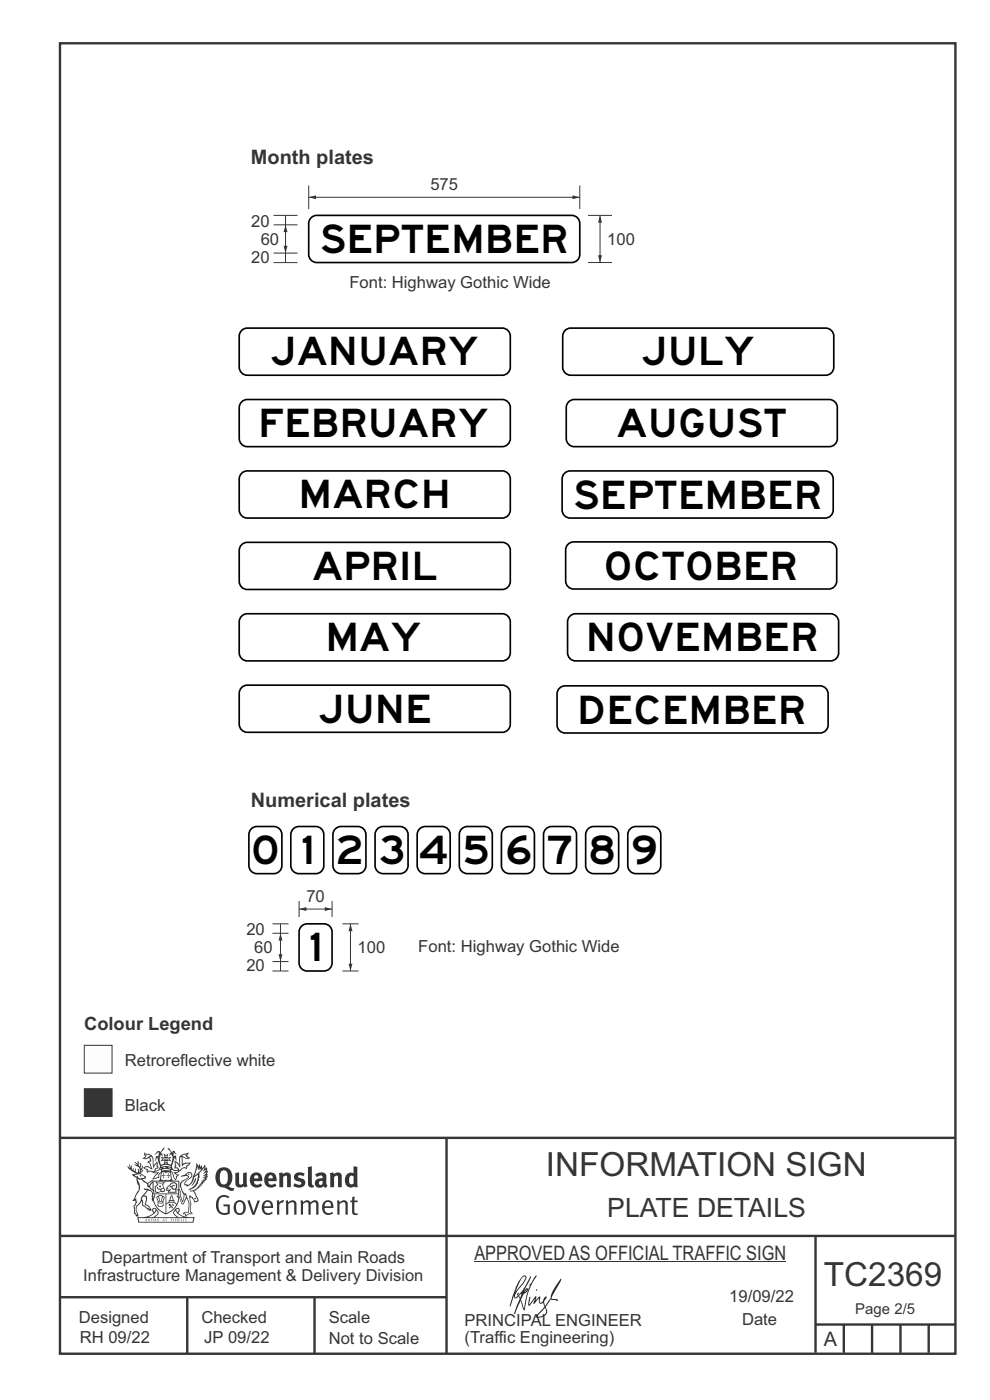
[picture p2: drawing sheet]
<svg xmlns="http://www.w3.org/2000/svg" width="210mm" height="297mm" viewBox="0 0 210 297" stroke-linecap="round" stroke-linejoin="round" font-family="sans-serif">
<path d="M17.9 231h5.9v5.9h-5.9z" fill-rule="evenodd" fill="#373435" stroke="#373435" stroke-width=".21"/>
<path d="M17.9 221.8h5.9v5.8h-5.9z" fill-rule="evenodd" fill="#fefefe" stroke="#373435" stroke-width=".21"/>
<path d="M12.7 9.2h190v278h-190z" fill="none" stroke="#373435" stroke-width=".51"/>
<g fill="none" stroke="#000" stroke-width=".35">
<path d="M51.2 70.1l.8-.4 .5-.1h54a1.71 1.71 0 0 1 1.7 1.7v6.6a1.71 1.71 0 0 1-1.7 1.7h-54a1.71 1.71 0 0 1-1.8-1.7v-6.6l.1-.4zM119.9 70.1l.7-.4 .5-.1h54.1a1.71 1.71 0 0 1 1.7 1.7v6.6a1.71 1.71 0 0 1-1.7 1.7h-54.1a1.71 1.71 0 0 1-1.7-1.7v-6.6v-.4zM51.2 85.3l.8-.5h.5h54a1.71 1.71 0 0 1 1.7 1.7v6.5a1.71 1.71 0 0 1-1.7 1.8h-54a1.71 1.71 0 0 1-1.8-1.8v-6.5l.1-.5zM120.6 85.3l.8-.5h.4h54.1a1.71 1.71 0 0 1 1.7 1.7v6.5a1.71 1.71 0 0 1-1.7 1.8h-54.1a1.71 1.71 0 0 1-1.7-1.8v-6.5l.1-.5zM51.2 100.4l.8-.4 .5-.1h54a1.71 1.71 0 0 1 1.7 1.7v6.6a1.71 1.71 0 0 1-1.7 1.7h-54a1.71 1.71 0 0 1-1.8-1.7v-6.6l.1-.4zM51.2 115.6l.8-.5h.5h54a1.71 1.71 0 0 1 1.7 1.7v6.5a1.71 1.71 0 0 1-1.7 1.8h-54a1.71 1.71 0 0 1-1.8-1.8v-6.5l.1-.5zM119.7 100.4l.8-.4 .4-.1h54.1a1.71 1.71 0 0 1 1.7 1.7v6.6a1.71 1.71 0 0 1-1.7 1.7h-54.1a1.71 1.71 0 0 1-1.7-1.7v-6.6l.1-.4zM120.5 115.5l.7-.5h.5h54.1a1.71 1.71 0 0 1 1.7 1.7v6.6a1.71 1.71 0 0 1-1.7 1.7h-54.1a1.71 1.71 0 0 1-1.7-1.7v-6.6v-.5zM51.2 130.7l.8-.4 .5-.1h54a1.71 1.71 0 0 1 1.7 1.7v6.6a1.71 1.71 0 0 1-1.7 1.7h-54a1.71 1.71 0 0 1-1.8-1.7v-6.6l.1-.4zM120.9 130.7l.7-.4 .5-.1h54.1a1.71 1.71 0 0 1 1.7 1.7v6.6a1.71 1.71 0 0 1-1.7 1.7h-54.1a1.71 1.71 0 0 1-1.7-1.7v-6.6l.1-.4zM51.2 145.9l.8-.5h.5h54a1.71 1.71 0 0 1 1.7 1.7v6.5a1.71 1.71 0 0 1-1.7 1.8h-54a1.71 1.71 0 0 1-1.8-1.8v-6.5l.1-.5zM118.7 146l.7-.4 .5-.1h54.1a1.71 1.71 0 0 1 1.7 1.7v6.6a1.71 1.71 0 0 1-1.7 1.7h-54.1a1.71 1.71 0 0 1-1.7-1.7v-6.6v-.4z"/>
<path d="M62.2 175.8l.7-.4 .5-.1h3.6a1.71 1.71 0 0 1 1.7 1.7v6.6a1.71 1.71 0 0 1-1.7 1.7h-3.6a1.71 1.71 0 0 1-1.7-1.7v-6.6v-.4zM71.1 175.8l.8-.4 .4-.1h3.6a1.71 1.71 0 0 1 1.7 1.7v6.6a1.71 1.71 0 0 1-1.7 1.7h-3.6a1.71 1.71 0 0 1-1.7-1.7v-6.6l.1-.4zM80.1 175.8l.7-.4 .5-.1h3.5a1.71 1.71 0 0 1 1.8 1.7v6.6a1.71 1.71 0 0 1-1.8 1.7h-3.5a1.71 1.71 0 0 1-1.7-1.7v-6.6v-.4zM89 175.8l.7-.4 .5-.1h3.6a1.71 1.71 0 0 1 1.7 1.7v6.6a1.71 1.71 0 0 1-1.7 1.7h-3.6a1.71 1.71 0 0 1-1.7-1.7v-6.6l.1-.4zM97.9 175.8l.8-.4 .4-.1h3.6a1.71 1.71 0 0 1 1.7 1.7v6.6a1.71 1.71 0 0 1-1.7 1.7h-3.6a1.71 1.71 0 0 1-1.7-1.7v-6.6l.1-.4zM106.9 175.8l.7-.4 .5-.1h3.6a1.71 1.71 0 0 1 1.7 1.7v6.6a1.71 1.71 0 0 1-1.7 1.7h-3.6a1.71 1.71 0 0 1-1.7-1.7v-6.6v-.4zM115.8 175.8l.8-.4 .4-.1h3.6a1.71 1.71 0 0 1 1.7 1.7v6.6a1.71 1.71 0 0 1-1.7 1.7h-3.6a1.71 1.71 0 0 1-1.7-1.7v-6.6l.1-.4zM124.7 175.8l.8-.4 .4-.1h3.6a1.71 1.71 0 0 1 1.7 1.7v6.6a1.71 1.71 0 0 1-1.7 1.7h-3.6a1.71 1.71 0 0 1-1.7-1.7v-6.6l.1-.4zM133.7 175.8l.7-.4 .5-.1h3.6a1.71 1.71 0 0 1 1.7 1.7v6.6a1.71 1.71 0 0 1-1.7 1.7h-3.6a1.71 1.71 0 0 1-1.7-1.7v-6.6v-.4z"/>
</g>
<path d="M65.5 41.9h57.5" fill="none" stroke="#373435" stroke-width=".21"/>
<g fill="#373435">
<path d="M121.4 41.4l1.6 .5-1.6 .4z"/>
<path d="M65.5 41.9l1.5-.5v.9z"/>
</g>
<path d="M65.5 39.4v5M123 39.4v5M124.7 55.7h5.1M127.3 45.7v10" fill="none" stroke="#373435" stroke-width=".21"/>
<g fill="#373435">
<path d="M126.9 54.1h.8l-.4 1.6z"/>
<path d="M127.3 45.7l.4 1.5h-.8z"/>
</g>
<path d="M58 53.7h5.1M60.6 47.7v6M124.7 45.7h5.1" fill="none" stroke="#373435" stroke-width=".21"/>
<path d="M66 46.2l.7-.4 .5-.1h54.1a1.71 1.71 0 0 1 1.7 1.7v6.6a1.71 1.71 0 0 1-1.7 1.7h-54.1a1.71 1.71 0 0 1-1.7-1.7v-6.6v-.5z" fill="none" stroke="#000" stroke-width=".35"/>
<g fill="#373435">
<path d="M60.2 52.1h.8l-.4 1.6z"/>
<path d="M60.6 47.7l.4 1.5h-.8z"/>
</g>
<path d="M58 47.7h5.1M58 55.7h5.1M58 45.7h5.1M60.6 45.7v2.3M60.6 53.4v2.3M57.8 198h3.4M72.6 196h3.4M74.3 196v10M57.8 204h3.4M72.6 206h3.4" fill="none" stroke="#373435" stroke-width=".21"/>
<path d="M63.9 196.5l.8-.4 .4-.1h3.6a1.71 1.71 0 0 1 1.7 1.7v6.6a1.71 1.71 0 0 1-1.7 1.7h-3.6a1.71 1.71 0 0 1-1.7-1.7v-6.6l.1-.5z" fill="none" stroke="#000" stroke-width=".35"/>
<g fill="#373435">
<path d="M73.9 204.4h.9l-.5 1.6z"/>
<path d="M74.3 196l.5 1.5h-.9z"/>
</g>
<path d="M63.4 192.9h7M63.4 191.2v3.4M70.4 191.2v3.4" fill="none" stroke="#373435" stroke-width=".21"/>
<g fill="#373435">
<path d="M63.4 192.9l1.6-.5v.9z"/>
<path d="M68.9 192.4l1.5 .5-1.5 .4z"/>
</g>
<path d="M57.8 196h3.4M59.5 198v6M57.8 206h3.4" fill="none" stroke="#373435" stroke-width=".21"/>
<g fill="#373435">
<path d="M59.1 202.4h.8l-.4 1.6z"/>
<path d="M59.5 198l.4 1.5h-.8z"/>
</g>
<path d="M59.5 196v2M59.5 204v2" fill="none" stroke="#373435" stroke-width=".21"/>
<path d="M53.3 175.8l.7-.4 .5-.1h3.6a1.71 1.71 0 0 1 1.7 1.7v6.6a1.71 1.71 0 0 1-1.7 1.7h-3.6a1.71 1.71 0 0 1-1.7-1.7v-6.6l.1-.4z" fill="none" stroke="#000" stroke-width=".35"/>
<path d="M12.7 241.4h190M94.7 241.4v45.8M12.7 275.2h82M12.7 262.2h190.1M39.7 275.2v12M66.7 275.2v12M173 262.1v24.9M173 281h29.6M179 281v6M185 281v6M191 281v6M197 281v6" fill="none" stroke="#373435" stroke-width=".51"/>
<g fill="#373435">
<path d="M47 248.4a2.55 2.55 0 0 0 0 2.7l.3 .2a.81 .81 0 0 0 1-1v-.5a1.04 1.04 0 0 0-1.1-1.5zM46.3 248.1a1.82 1.82 0 0 1 2.1-.2 1.82 1.82 0 0 1 .9 1.8 2.29 2.29 0 0 1-.8 2l.7 .3h.5l-.2 .6a2.87 2.87 0 0 1-2-.7 2.12 2.12 0 0 1-1.7-3.1z" fill-rule="evenodd"/>
<path d="M49.9 248.9l.8-.2v2a.46 .46 0 0 0 .3 .6 .46 .46 0 0 0 .6-.3v-2.1l.7-.2v2.4l.2 .5-.5 .3-.3-.3a1.02 1.02 0 0 1-1.2 .3 1.02 1.02 0 0 1-.6-1.1z" fill-rule="evenodd"/>
<path d="M54 249.5l-.1 .5h.9a.49 .49 0 0 0-.2-.6 .49 .49 0 0 0-.6 .1zM53.4 249.1a1.34 1.34 0 0 1 1.6-.2 1.34 1.34 0 0 1 .6 1.5v.2h-1.7a.77 .77 0 0 0 .5 .8 .77 .77 0 0 0 .9-.4l.3 .5a1.59 1.59 0 0 1-2 .2 1.59 1.59 0 0 1-.5-2.1z" fill-rule="evenodd"/>
<path d="M57 249.5l-.1 .5h1a.49 .49 0 0 0-.2-.6 .49 .49 0 0 0-.7 .1zM56.4 249.1a1.34 1.34 0 0 1 1.6-.2 1.34 1.34 0 0 1 .7 1.5v.2h-1.8a.77 .77 0 0 0 .5 .8 .77 .77 0 0 0 .9-.4l.4 .5a1.59 1.59 0 0 1-2.1 .2 1.59 1.59 0 0 1-.5-2.1z" fill-rule="evenodd"/>
<path d="M59.2 248.9l.7-.2 .1 .4a.95 .95 0 0 1 1-.3 .95 .95 0 0 1 .7 .8v2.3h-.8v-2.3a.46 .46 0 0 0-.8 .1v2.2h-.8z" fill-rule="evenodd"/>
<path d="M62.6 249.1a1.75 1.75 0 0 1 2-.1l-.2 .5-.6-.2a.43 .43 0 0 0-.6 .3l.4 .3a1.04 1.04 0 0 1 1.2 1.1 1.04 1.04 0 0 1-1.4 1l-1.2-.4 .3-.6 1 .4 .4-.4a.88 .88 0 0 0-1-.5l-.4-.2-.1-.4z" fill-rule="evenodd"/>
<path d="M65.3 247.6l.8-.2 .1 3.8 .3 .2 .1 .4a.88 .88 0 0 1-1 0 .88 .88 0 0 1-.3-1z" fill-rule="evenodd"/>
<path d="M67.8 250.6a.43 .43 0 0 0-.1 .7 .43 .43 0 0 0 .7-.1v-.7zM66.8 249.1a1.7 1.7 0 0 1 2.4 .1v1.9l.3 .4-.4 .5-.5-.4a1.03 1.03 0 0 1-1.7-.1 1.03 1.03 0 0 1 .8-1.5h.7v-.4a.8 .8 0 0 0-1.2 .1z" fill-rule="evenodd"/>
<path d="M70 248.9l.7-.2 .1 .4a.95 .95 0 0 1 1-.3 .95 .95 0 0 1 .7 .8v2.3h-.8v-2.3a.46 .46 0 0 0-.8 .1v2.2h-.8z" fill-rule="evenodd"/>
<path d="M74.3 249.5a1.48 1.48 0 0 0 0 1.7h.5l.2-.1v-1.5l-.3-.2zM75 247.4l.8 .1 .1 4.4h-.7l-.1-.2a1.26 1.26 0 0 1-1.4 0 1.26 1.26 0 0 1-.5-1.3 1.29 1.29 0 0 1 .4-1.4 1.29 1.29 0 0 1 1.4-.1z" fill-rule="evenodd"/>
<path d="M46.4 253.9a1.72 1.72 0 0 1 2.3 0l-.3 .3a1.24 1.24 0 0 0-1.4-.2 1.24 1.24 0 0 0-.6 1.4 1.49 1.49 0 0 0 1.2 1.9l.7-.1v-1.3h-.8l-.1-.4h1.3v1.9a1.93 1.93 0 0 1-2.2 0 1.93 1.93 0 0 1-.7-2.2l.2-.8z" fill-rule="evenodd"/>
<path d="M50.4 255.1a1.65 1.65 0 0 0 .2 2.2 .99 .99 0 0 0 1-1.4 .78 .78 0 0 0-.4-.8 .78 .78 0 0 0-.8 0zM50 254.9a1.33 1.33 0 0 1 1.6-.1 1.33 1.33 0 0 1 .5 1.4 1.31 1.31 0 0 1-1.3 1.6 1.31 1.31 0 0 1-1.2-1.6v-.6z" fill-rule="evenodd"/>
<path d="M52.5 254.7l.4-.1 .9 2.6 .8-2.5h.5l-1.1 3h-.5z" fill-rule="evenodd"/>
<path d="M56.3 255.2l-.2 .7h1.3a.7 .7 0 0 0-.3-.8 .7 .7 0 0 0-.8 .1zM55.9 255a1.22 1.22 0 0 1 1.5-.2 1.22 1.22 0 0 1 .5 1.5h-1.8a.93 .93 0 0 0 .5 1 .93 .93 0 0 0 1.1-.2l.2 .3a1.43 1.43 0 0 1-1.8 .1 1.43 1.43 0 0 1-.6-1.7z" fill-rule="evenodd"/>
<path d="M58.7 254.7l.4-.1 .1 .5 .4-.4 .6-.1-.2 .5a.66 .66 0 0 0-.8 .7v1.9h-.4z" fill-rule="evenodd"/>
<path d="M60.6 254.7l.4-.1 .1 .5a.94 .94 0 0 1 1-.5 .94 .94 0 0 1 .8 .8v2.3h-.5l-.1-2.5a.81 .81 0 0 0-1.2 .3v2.2h-.4z" fill-rule="evenodd"/>
<path d="M63.7 254.7l.5-.1 .1 .5 .4-.3a.78 .78 0 0 1 1.1 .3 .9 .9 0 0 1 1-.5 .9 .9 0 0 1 .8 .8v2.3h-.5l-.1-2.5a.67 .67 0 0 0-1.1 .3v2.2h-.5v-2.4l-.4-.3-.7 .4v2.3h-.5z" fill-rule="evenodd"/>
<path d="M69 255.2l-.1 .7h1.3a.7 .7 0 0 0-.3-.8 .7 .7 0 0 0-.9 .1zM68.7 255a1.22 1.22 0 0 1 1.5-.2 1.22 1.22 0 0 1 .5 1.5h-1.8a.93 .93 0 0 0 .4 1 .93 .93 0 0 0 1.2-.2l.1 .3a1.44 1.44 0 0 1-1.7 .1 1.44 1.44 0 0 1-.6-1.7z" fill-rule="evenodd"/>
<path d="M71.4 254.7l.5-.1 .1 .5a.94 .94 0 0 1 1-.5 .94 .94 0 0 1 .8 .8v2.3h-.5l-.1-2.5a.81 .81 0 0 0-1.2 .3v2.2h-.4z" fill-rule="evenodd"/>
<path d="M74.7 253.9l.5-.1v.9h.7l-.1 .3h-.6v2.2l.1 .2h.5l.1 .3a.75 .75 0 0 1-1.2-.6v-2.1h-.4v-.3h.4z" fill-rule="evenodd"/>
<path d="M30.8 244.9l1.1 .3-.9 .5h-.4l.6-.5zM31.8 245.4h.2a2.44 2.44 0 0 1 .4 1.9l.1 .5 .7-1-.1 .6 .3 .3a.57 .57 0 0 0-.6 .7l-1-.1-.5 .2 .2-.5-.8-.3 .7-.1 .9 .5 .1-.1-.6-1.3-.2-.2h.5zM30.7 244.4l-.1 .5 .2 .4-.6 .4a1.04 1.04 0 0 0 1.4-.1l.2 .6-.3 .1-.2 .4a.94 .94 0 0 1 .8 1.1l-.2-.1a1.16 1.16 0 0 0-1.5-.1l.3 .4 .4 .2 .1 .5 .2 .1 .1-.2a.94 .94 0 0 1 1.1 .2l.8 .1-1.2 1.2a1.13 1.13 0 0 0 1.2-.2l.4-.1-.1-.4 .5-.8a.83 .83 0 0 0-.6 1.1l-.3-.1-.7 .4 1.1-1.4-.5 .1-.5-.1 1.3-.5-.1-.1-.9 .4v-.3l.2-.2 .3 .1 .1-.3-.2-.4v-.6l-.1-.4-.7 1v-.7a1.42 1.42 0 0 0-1.6-1.8z" fill-rule="evenodd"/>
<path d="M38.5 245.2l.5-.2 .7-.1-.6 .3 .8 .5h-.3zM38.3 245.5l.2-.1 .1 2a1.69 1.69 0 0 1 1.6-.6l-.8 .5 .1 .5a1.1 1.1 0 0 0-1.5 .6l-.1-.5-.2-.2h-.5l.3-.4-.3-.7a1.42 1.42 0 0 1 .8 1.1l.2-.1zM37.1 246.2l.1 1-.2 .3 .1 .4h.5l.1 .2a.96 .96 0 0 1-1.1-.1l-.1 .1a1.06 1.06 0 0 0 1.3 .2v.1a.72 .72 0 0 1-1 .2l.3 .5 .6 .2-.4 .2-.1 .6-.2-.3-.4-1.1-.4-.4 .4 .9a1.54 1.54 0 0 0 .7 1.2l.2-.3a.58 .58 0 0 1 .4-.8l.2-.1h-.3l-.5-.3 .9-.5a.93 .93 0 0 1 1.2-.5v.2l.2-.2 .1-.5a.99 .99 0 0 0 .7-.8l-1.3 .1-.3 .2-.1-1.4 .9 .4 .9-.3h-.4l-.5-.4 .4-.7-.6 .2a1.46 1.46 0 0 0-1.4 2.1v.4l-.2-.4z" fill-rule="evenodd"/>
<path d="M35.6 248.9l.2 .1-.1 .3 .4 .1h-.4v.6l-.1-.6h-.3l.3-.1z" fill-rule="evenodd"/>
<path d="M34.6 248.9l.2 .1v.3l.3 .1h-.3l-.1 .6v-.6h-.4l.4-.1z" fill-rule="evenodd"/>
<path d="M34.3 248.8a.57 .57 0 0 1 .9 .2 .57 .57 0 0 1 .9-.2l.2 1.4h-.2a.57 .57 0 0 1-.9 0 .69 .69 0 0 1-1.1 0zM34.2 248.1l-.3 2.1-.2 .4h3l-.2-.4-.3-2.1h-.2v.2l-.8-.1-.8 .1v-.2z" fill-rule="evenodd"/>
<path d="M34.2 252.4a.3 .3 0 0 0 .6 0 .3 .3 0 0 0-.6 0zM33.3 250.9l.3 .3-.3 .4a.79 .79 0 0 0 0 1.3l.8-.2-.1-.3a.55 .55 0 0 1-.7-.6l.1-.1 .2 .3 .3 .2 .8-.2-.4-.7 .4-.4-.7 .2zM33 250.7l1.1 .2 .9-.2-.4 .6 .4 1.2a.56 .56 0 0 1-.8 .3l-.2 .1a.73 .73 0 0 1-.9 .1 .73 .73 0 0 1-.3-1v-.4l.6-.4z" fill-rule="evenodd"/>
<path d="M35.6 251.8l.7-.4a.58 .58 0 0 1 1-.1 .58 .58 0 0 1-.4 .9l-.3-.3a.43 .43 0 0 1 .6-.4 .57 .57 0 0 0-.8 .2l-.2-.1-.3 .1 .4 .2a.55 .55 0 0 0 .9 .4v.5h-1.3l.3-.4-.1-.1-.6 .1 .2-.3-.2-.1zM35.4 251.8l-.1 .2a.39 .39 0 0 0 .2 .6h.3l-.2 .4h1.9l-.1-.8a.86 .86 0 0 0-.1-1.3 .86 .86 0 0 0-1.3 .4z" fill-rule="evenodd"/>
<path d="M36 254.8h.8v.2h-.8zM36.4 253.8l.2 .8h-.4zM36.4 253.5l-.3 .5-.1 .6h-.2v.4l-.7 .4 .2 .1a1.48 1.48 0 0 1 2.1 .2l.2-.1-.6-.5v-.5h-.2l-.1-.6z" fill-rule="evenodd"/>
<path d="M35.8 255.4l.4 .1 .1 .3 .3-.2-.2-.2a.38 .38 0 0 1 .5 .5l-.2-.2-.3 .2 .3 .2-.3 .3-.1-.4-.4 .4-.1-.2 .4-.3-.1-.1-.2 .1z" fill-rule="evenodd"/>
<path d="M34.5 254h.2v.2l-.2 .6h-.2zM33.6 255.3h.9v.2a.55 .55 0 0 1-.8 .4v-.2l-.2-.1zM33.4 254h.2l.2 .8h-.2zM33.6 255l.8-.1 .1 .2h-.8zM33.8 253.7h.5l-.2 1.1h-.1zM33.3 253.8l-.1 .3 .3 1.1a.48 .48 0 0 0-.1 .6 .48 .48 0 0 0 .5 .2h.5a.49 .49 0 0 0 .2-.8l.3-1.1-.1-.3a1.42 1.42 0 0 0-1.5 0z" fill-rule="evenodd"/>
<path d="M33.7 251.5l.4 .1 .1 .3h-.3z" fill-rule="evenodd"/>
<path d="M41.3 250.1l.3-.2-.2 .8-.6 .8h-.2l.5-.7z" fill-rule="evenodd"/>
<path d="M39.7 249l.3-.2 .5 .2a.88 .88 0 0 1-.6 1.1 1.22 1.22 0 0 0-.8 1.3l.5 .2a.72 .72 0 0 0 .9-.4l.5-.8 .2-.6 .8-.6v.2a2.85 2.85 0 0 1-2 2.9l.1 .1a2.13 2.13 0 0 0 1.9-1.5v-.3a2.01 2.01 0 0 0 .3-1.7l1.1-1.3-.4 1 .7-.5-.7 1 .8-.4-.8 .8 .7-.2-.9 .6 .8-.1-.8 .4h.7l-.8 .3 .3 .2h-.4l.2 .3h-.4l.2 .3h-.4l.1 .2h-.1a2.16 2.16 0 0 1-2 1.1l.1 .2 .4-.1a.76 .76 0 0 1 .7 .8l.5 1.2-.6 .2a1.45 1.45 0 0 0-1.1-1.3l.2 1.8-.1 1.8 .4 .3a1.07 1.07 0 0 0-1.2 .4v-.3l-.5-.2a.87 .87 0 0 1 1.1-.1v-.7a4.4 4.4 0 0 0-.6-3.1l-.1-.3h-.2a2.16 2.16 0 0 1-.7-2.2l.3-.4 1.2-.7a.55 .55 0 0 0-.4-.8zM37.8 252.4a.76 .76 0 0 1 .3 1.1l.6 1.6 .4-1.7 .2 .1a.61 .61 0 0 1-.1 .9l-.3 .8-.2 .1-.7-1.6-.3 .1a1.18 1.18 0 0 0 .1-1.4zM41.8 247.5l.2 .7 .3-.5v.6l.4-.5a1.9 1.9 0 0 1-1.2 1.4l-.3 .3zM38.2 249.6l1.4-.2 .2 .2v.3l-.5 .2a1.26 1.26 0 0 0-.9 1.9l.2 .7a1.84 1.84 0 0 1 .1 2.1l-.4-1.4a.96 .96 0 0 0-.4-1.2l-.4 .2a.78 .78 0 0 1 0 1.3l.1 .3h.4l.4 1.1a.38 .38 0 0 0 .2 .4 .38 .38 0 0 0 .4-.1l.6-1.2a2.94 2.94 0 0 1 .4 2.5l-.1 .4h-.8l-.3 .4v.2l.4-.1 .1 .4 .2 .1a1.02 1.02 0 0 1 1.3-.5v-.4l-.3-.1 .1-1.8-.3-1.3h.1a1.14 1.14 0 0 1 .8 1 .63 .63 0 0 0 .8-.2 .63 .63 0 0 0-.2-.9l-.6-1.2 .9-.6 .2-.4h.3l-.1-.2h.4l-.1-.3h.3l-.1-.3 .5-.1-.2-.2 .6-.4v-.2h-.2l.4-.5h-.3l.3-.5-.4 .1 .4-.5v-.3l-.3 .2 .2-.7-.1-.2-.4 .3v-.8l-.6 .8-.2-.8-.2 .5-.3-.7-.1 .6-.5-.8-.1 1.4-.6 1.8a1.81 1.81 0 0 1-1 1.5l-.6-.2a1.75 1.75 0 0 1 1.1-1.2 .75 .75 0 0 0 .1-1.3 .75 .75 0 0 0-1.2 .4z" fill-rule="evenodd"/>
<path d="M41.2 254.1h.3l.2 .2-.4 .1z" fill-rule="evenodd"/>
<path d="M29.4 258.4h11.6l-.1 .8h-11.4zM31.3 258.2l.5-.1a2.48 2.48 0 0 0 1.4-1.3l.3 .5-.5 .6-.5 .3zM32.5 256.6l.3-.2 .2 .1-.3 .7zM37.2 256.8a2.65 2.65 0 0 0 1.8 1.4h-1.1l-.5-.3-.5-.6zM37.4 256.5l.2-.1 .3 .2-.3 .6zM29.2 258.2l.1 1.2h11.8l.2-1.1-.2-.1a4.1 4.1 0 0 1-3.3-.9l.3-.4-.1-.6a1.06 1.06 0 0 0-1.3 1l.2 .4 .6 .5h-4.7l.3-.1a.84 .84 0 0 0 .6-.8 .84 .84 0 0 0-.5-.8l-.3-.2h-.5l-.1 .6 .3 .4a4.2 4.2 0 0 1-3.4 .9z" fill-rule="evenodd"/>
<path d="M31 258.7l.1 .2h-.2zM31 258.5l-.3 .6 .4-.2 .2 .2z" fill-rule="evenodd"/>
<path d="M31.3 258.6h.3v.4a.25 .25 0 0 0 .2-.1 .25 .25 0 0 0-.1-.3h.1a.29 .29 0 0 1 0 .4 .29 .29 0 0 1-.4 0 .29 .29 0 0 1 0-.4z" fill-rule="evenodd"/>
<path d="M32.2 258.6a.22 .22 0 0 1 .3 .2 .22 .22 0 0 1-.3 .2zM32 258.6l.1 .4a.33 .33 0 0 0 .4 0 .33 .33 0 0 0 0-.4 .33 .33 0 0 0-.5 0z" fill-rule="evenodd"/>
<path d="M32.9 258.7l.1 .2h-.2zM32.9 258.5l-.2 .6 .3-.2 .2 .2z" fill-rule="evenodd"/>
<path d="M33.3 258.6h.2l.1 .1 .2-.1-.2 .2 .2 .3-.3-.3-.1 .3h-.1l.2-.3z" fill-rule="evenodd"/>
<path d="M34.7 258.7l.1 .2h-.2zM34.7 258.5l-.3 .6 .4-.2 .2 .2z" fill-rule="evenodd"/>
<path d="M35 258.5h.5l-.2 .1v.5h-.2l.1-.5z" fill-rule="evenodd"/>
<path d="M36.2 258.6l.3-.1-.1 .1v.2h.1h-.1v.3h-.2z" fill-rule="evenodd"/>
<path d="M36.7 258.6h.2v.5h-.2z" fill-rule="evenodd"/>
<path d="M37.3 258.6a.22 .22 0 0 1 .3 .2 .22 .22 0 0 1-.3 .2zM37.1 258.6v.4a.33 .33 0 0 0 .5 0 .33 .33 0 0 0 0-.4 .33 .33 0 0 0-.5 0z" fill-rule="evenodd"/>
<path d="M37.8 258.6l.4-.1-.2 .1v.2h.1h-.1v.2l.2 .1h-.4z" fill-rule="evenodd"/>
<path d="M38.4 258.6h.2l-.1 .4 .2 .1h-.3z" fill-rule="evenodd"/>
<path d="M38.9 258.6h.2v.5h-.2z" fill-rule="evenodd"/>
<path d="M39.3 258.6h.2h-.1l.2 .3-.2 .2-.1-.1v-.1l.2 .1z" fill-rule="evenodd"/>
<path d="M34.2 247.4a1.51 1.51 0 0 1 2 .2 2.67 2.67 0 0 0-2.1 0zM35.7 247.6l.4 .1 .1 .3-.4-.1zM34.6 247.6h.5l.1 .2h-.4zM34 247.8l.3 .2h-.3zM34.9 246.9l.3-.2 .3 .2zM34.9 245.6l.2 .1v.3h-.2zM35 245.1l.2 .2 .2-.2-.1 .3h-.2zM35.1 246.3h.2l.1 .4-.2-.2-.2 .2zM35.3 245.7l.2-.1v.4h-.2zM34.4 245.7h.3l.1 .3-.4 .1 .2-.2zM35.7 245.7h.3l-.2 .2 .2 .2-.4-.1zM32.7 244.9l1-.5-.1 1-.2-.2-.3 .2-.3 1.1 .5-1 .3 .9a1.84 1.84 0 0 1 .2 1.7l.4 .1a2.48 2.48 0 0 1 2.2 0l.2-.2-.2-.7 .7-1.8 .4 .7-.2-1-.2-.1-.2 .3v-.9l.6 .4-.6-.8-.3 .1-.1 .4-.5-.9-.5-.3 .2 .5 .6 .5-.5 .8 .4-.4a2.06 2.06 0 0 1 0 2.3l-.5-.2-.2-.6 .1-.1 .8 .2-.4-.5 .4-.5-.7 .2-.2-.2 .2-.7-.5 .4-.5-.4 .2 .7-.2 .2-.7-.2 .4 .5-.4 .5 .8-.2 .1 .1-.2 .6-.5 .2a2.02 2.02 0 0 1 0-2.2l.3 .5-.1-.7-.3-.1 .8-1.2-.4 .3-.5 .8-.2-.3a.8 .8 0 0 0-.8 .5z" fill-rule="evenodd"/>
<path d="M29.2 250.1l.3 .1a.61 .61 0 0 1 .8 .4l.3 .2a.8 .8 0 0 1 .6 1l.4 .1 .5 .5a1 1 0 0 1 .5 1.1l-.1 .7v-.5h-.1a.96 .96 0 0 0-.8-1.3l-.2-.2h-.7l-.1-.1-.1 .1 .1 .3h.6l-1.2 1.3-.2 1-.4 .6a1.33 1.33 0 0 0-.5 1.8l.2 .5a1.26 1.26 0 0 1-.5-1.5l-.1-.3a1.56 1.56 0 0 0 .4-1.7l-.3 .2 .2-.5a3.2 3.2 0 0 0 .7-3zM30.4 253.9h.4a2.06 2.06 0 0 1-.1 1.6l.7 .5 .4 .4-.6-.1-.8-.6-.1-.9a.51 .51 0 0 1 .1-.9zM28.6 249.3a1.52 1.52 0 0 1 2.1 .5l-1.1 .2-.2-.1-.1-.4h-.5zM27.5 247v.8l-.3-.4h-.1a3.1 3.1 0 0 0 1.9 1.6l-1 .1 .5 .6 .5 .1 .1 1.1a1.84 1.84 0 0 1-.3 2.5l-.4 .9-.3 .4 .2 .1 .4-.1 .1 .4-.2 .5-.3 .2 .1 1.7h.2l.3 .5 .1 .1 .4-.1-.1-.5a1.3 1.3 0 0 1-.1-1.7l.9-1 .1 1.1 .6 .2 .5 .5 .1-.1 .2 .3h.5a1.85 1.85 0 0 0-1.2-1.4l.1-.3a1.39 1.39 0 0 0 0-1.4l-.5-.1 .5-.5a.66 .66 0 0 1 .9-.4 .66 .66 0 0 1 .3 .9l-.1 .4 .2-.1v.2l-.1 .3 .2 .5 .1-.3a2.24 2.24 0 0 0 .1-2.2 .73 .73 0 0 1-.7-.7 .73 .73 0 0 1 .6-.7v-.2a.94 .94 0 0 0-.9 .8 .48 .48 0 0 1-.1-.6 .48 .48 0 0 1 .5-.2l.5-.3a.51 .51 0 0 0-.8 .2l-.5 .2-1-.8h.6l.2-.5-1.2-.7 .5-.5v-.3l-.5 .4 .1-.2a.69 .69 0 0 0 .2-1v.4l-.2 .3v-1.1l-.3-.2 .1 .6-.1 .2-.4-1.3v.7l-.6-.4 .5 .7-.6-.2 .3 .3a1 1 0 0 1 .7 1.4l-.2-.8v.9l-.5-.2v-.8l-.2 .7-.2-.1-.1-.6-.2 .4-.2-.2 .1-.7-.2 .5z" fill-rule="evenodd"/>
<path d="M29.6 249.4l.2-.1 .3 .2z" fill-rule="evenodd"/>
<path d="M32.4 250.5h5.6v2l-.2-.1v-1.7h-5.2v2.5h5.2v-.8l.1 .2-.1 1.1v-.3h-2.5v4a4.1 4.1 0 0 0 2.6-3.6l.1-.1a4 4 0 0 1-2.8 3.9 4.2 4.2 0 0 1-2.8-4.7l.1 1.2 .1-.1a3.8 3.8 0 0 0 2.5 3.4v-4h-2.5l-.2-.9z" fill-rule="evenodd"/>
<circle cx="40" cy="249.1" r=".17"/>
</g>
<path d="M100.6 267.7h66.2" fill="none" stroke="#373435" stroke-width=".21"/>
<g fill="#252726">
<path d="M111.6 273.7l.2-.2-.5 .7zM110.4 274.5l.3 .1-.3 .7-.3-.4zM110.9 270.9l.5-.1a9.3 9.3 0 0 1-2 3.2l-.1 .2 1-2.5zM110.6 271a14.7 14.7 0 0 0-2.2 4.9l-.3 1.2 .1 .1 .8-2.4a.42 .42 0 0 0 .2 .7 .42 .42 0 0 0 .6-.3l.2-.2 .2 .6-1.1 3.1h.2l1.1-2.8 .6 1.9 .2 .2 .2-.5a13.5 13.5 0 0 1 2-6.2l.5-.5-.2-.2-1.6 2.1 .4-.1a14.9 14.9 0 0 0-1.3 5.1l-.4-1.2a1.39 1.39 0 0 1 .2-1.8l.1-.2a.92 .92 0 0 0 .8-1.2 .75 .75 0 0 0-.7 .7l-.2 .2 1.6-3.4h-.1l-.4 .7a10.5 10.5 0 0 1-2.2 3.2l.2-.4a.32 .32 0 0 0-.4 .2 .32 .32 0 0 0 .1 .4l-.5 .4a3.2 3.2 0 0 1 1.1-2.3l.5-.6a2.49 2.49 0 0 0 .7-1.6l-.3-.2z" fill-rule="evenodd"/>
<path d="M115.6 277.5a1.15 1.15 0 0 1 .1 1.3 1.15 1.15 0 0 1-1.2 .5h-.5zM112.3 275.1l-.3 1.7 .3 .2 1.2-1.5-.3 1.1 1.1-1.2a.94 .94 0 0 0 .4 1.2l.5-.3 .3 .9-1.2 1.3a.98 .98 0 0 0-.5 1 1.9 1.9 0 0 0 2.3-1.3l-.1-.3a1.02 1.02 0 0 1 .3-1.4l.5-.9 1.5 .3-.2-.5v.3l-1.1-.2v-.2l2-3.6 .1-.3-.1-.1-1.8 2.7a6.6 6.6 0 0 1-1.5 3l-.2-.2a1.01 1.01 0 0 1 .4-1.4l.1-.2-.3-.2-.3 .5-.2 .5-.5 .4-.2-.4 .1-.9-.2-.1-.8 .9 .2-.9h-.1l-1.4 1.7 .2-1.4v-.1z" fill-rule="evenodd"/>
<path d="M113.7 273.5l.3 .3h-.3z" fill-rule="evenodd"/>
</g>
<g font-size="8.3">
<text x="67.8" y="53.7">SEPTEMBER</text>
<text x="57.4" y="77.5">JANUARY</text>
<text x="136.1" y="77.5">JULY</text>
<text x="54.8" y="92.6">FEBRUARY</text>
<text x="130.8" y="92.7">AUGUST</text>
<text x="63.3" y="107.8">MARCH</text>
<text x="121.6" y="107.9">SEPTEMBER</text>
<text x="66.2" y="123">APRIL</text>
<text x="128" y="123">OCTOBER</text>
<text x="69" y="138.1">MAY</text>
<text x="124.3" y="138.2">NOVEMBER</text>
<text x="67.5" y="153.3">JUNE</text>
<text x="122.4" y="153.5">DECEMBER</text>
<text x="53.2" y="183.3">0</text>
<text x="63.7" y="183.2">1</text>
<text x="71.3" y="183.3">2</text>
<text x="80.3" y="183.2">3</text>
<text x="88.9" y="183.2">4</text>
<text x="98.2" y="183.2">5</text>
<text x="107.1" y="183.2">6</text>
<text x="116" y="183.2">7</text>
<text x="124.9" y="183.3">8</text>
<text x="133.9" y="183.2">9</text>
<text x="65.4" y="203.9">1</text>
</g>
<g font-size="7.1" fill="#373435">
<text x="115.8" y="249.4">INFORMATION SIGN</text>
<text x="174.8" y="272.8">TC2369</text>
</g>
<text font-size="5.6" fill="#373435" x="128.8" y="258.1">PLATE DETAILS</text>
<g font-size="4.2" fill="#373435">
<text x="53.2" y="34.9">Month plates</text>
<text x="53.2" y="171.2">Numerical plates</text>
<text x="100.6" y="267.2">APPROVED AS OFFICIAL TRAFFIC SIGN</text>
<text x="174.7" y="285.6">A</text>
</g>
<text font-size="3.9" fill="#373435" x="17.9" y="218.5">Colour Legend</text>
<g font-size="3.5" fill="#373435">
<text x="91.3" y="40.3">575</text>
<text x="53.3" y="48.1">20</text>
<text x="55.3" y="52.1">60</text>
<text x="128.8" y="51.9">100</text>
<text x="53.3" y="55.8">20</text>
<text x="74.1" y="61.1">Font: Highway Gothic Wide</text>
<text x="65" y="191.4">70</text>
<text x="52.3" y="198.4">20</text>
<text x="53.9" y="202.2">60</text>
<text x="75.8" y="202.2">100</text>
<text x="88.7" y="202.1">Font: Highway Gothic Wide</text>
<text x="52.3" y="205.9">20</text>
<text x="26.5" y="226.1">Retroreflective white</text>
<text x="26.5" y="235.6">Black</text>
<text x="21.6" y="267.9">Department of Transport and Main Roads</text>
<text x="17.7" y="271.8">Infrastructure Management &amp; Delivery Division</text>
<text x="16.7" y="280.6">Designed</text>
<text x="42.7" y="280.6">Checked</text>
<text x="69.7" y="280.6">Scale</text>
<text x="98.5" y="281.3">PRINCIPAL ENGINEER</text>
<text x="154.7" y="276.2">19/09/22</text>
<text x="157.4" y="281.2">Date</text>
<text x="16.9" y="284.8">RH 09/22</text>
<text x="43.3" y="284.9">JP 09/22</text>
<text x="69.7" y="285.2">Not to Scale</text>
<text x="98.5" y="284.8">(Traffic Engineering)</text>
</g>
<text font-size="3.2" fill="#373435" x="181.4" y="278.7">Page 2/5</text>
</svg>
